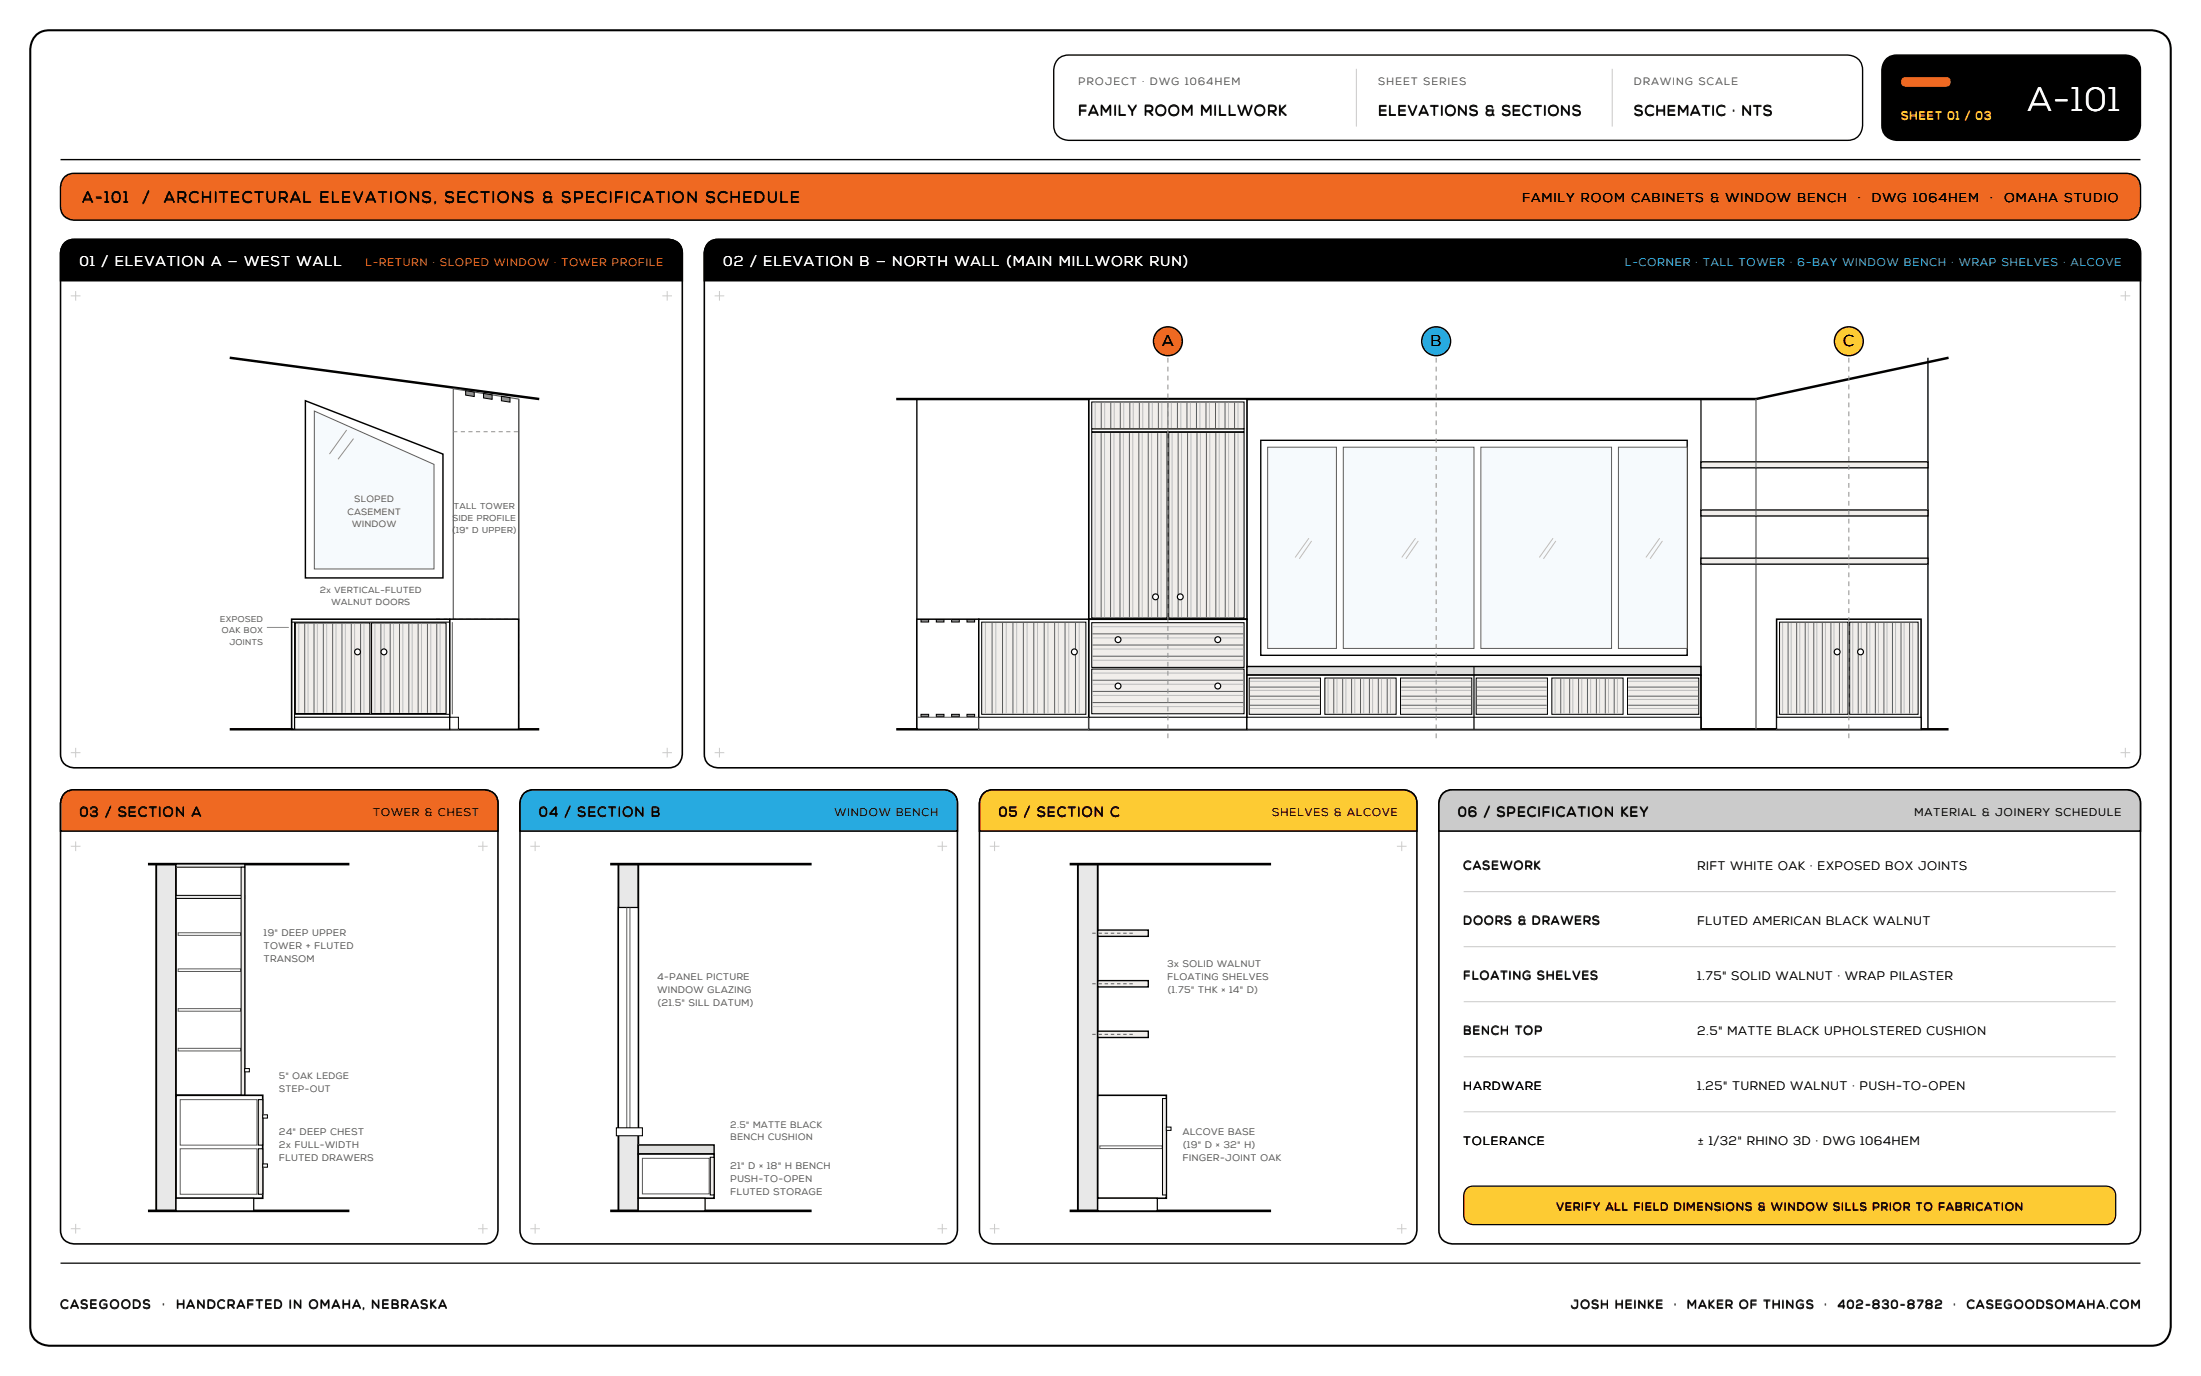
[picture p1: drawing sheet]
<svg xmlns="http://www.w3.org/2000/svg" width="564mm" height="353mm" viewBox="0 0 564 353" stroke-linecap="round" stroke-linejoin="round" font-family="sans-serif">
<path d="M9.5 8.8l.8-.5 1.1-.4 1.3-.1h539a4.8 4.8 0 0 1 5 4.9v327.4a4.8 4.8 0 0 1-5 4.9h-539a4.8 4.8 0 0 1-4.9-4.9v-327.4l.1-1.1a5.1 5.1 0 0 1 1.6-2.8z" fill="#fff" stroke="#000" stroke-width=".53"/>
<path d="M271.4 15.1l1.6-.9 1.1-.1h199.7a3.8 3.8 0 0 1 3.9 3.9v14.1a3.8 3.8 0 0 1-3.9 3.9h-199.7a3.8 3.8 0 0 1-3.9-3.9l.1-14.6a4.3 4.3 0 0 1 1.1-2.4z" fill="#fff" stroke="#000" stroke-width=".35"/>
<path d="M347.8 17.6v14.9M413.5 17.6v14.9" fill="none" stroke="#cbcbcb" stroke-width=".26"/>
<path d="M483.7 15.1l1.6-.9 1.2-.1h58.5a3.8 3.8 0 0 1 3.9 3.9v14.1a3.8 3.8 0 0 1-3.9 3.9h-58.5a3.8 3.8 0 0 1-3.9-3.9v-14.6a4.3 4.3 0 0 1 1.1-2.4z" fill="#000" stroke="#000" stroke-width=".35"/>
<path d="M487.8 20.1l.8-.3h10.6a1.25 1.25 0 0 1 1.1 1.2 1.25 1.25 0 0 1-1.1 1.2h-10.6a1.25 1.25 0 0 1-1.1-.8 1.25 1.25 0 0 1 .3-1.3z" fill="#ef6922"/>
<path d="M15.5 40.9h533.4" fill="none" stroke="#000" stroke-width=".35"/>
<path d="M16.4 45.6l.6-.6 .9-.4 1.1-.2h526.4a3.5 3.5 0 0 1 3.5 3.6v4.9a3.5 3.5 0 0 1-3.5 3.5h-526.4a3.5 3.5 0 0 1-3.5-3.5v-5.1l.2-.9z" fill="#ef6922" stroke="#000" stroke-width=".39"/>
<path d="M15.5 323.9h533.4" fill="none" stroke="#000" stroke-width=".32"/>
<path d="M16.4 62.5l.6-.6 .9-.4 1.1-.1h152.4a3.5 3.5 0 0 1 3.6 3.5v128.4a3.5 3.5 0 0 1-3.6 3.5h-152.4a3.5 3.5 0 0 1-3.5-3.5v-128.4l.2-1.1z" fill="#fff" stroke="#000" stroke-width=".41"/>
<path d="M16.4 62.5l.6-.6 .9-.4 1.1-.1h152.4a3.5 3.5 0 0 1 3.6 3.5v7.1h-159.5v-7.2l.2-1z" fill="#000" stroke="#000" stroke-width=".41"/>
<path d="M18.2 75.8h2.4M19.4 74.6v2.5M169.9 75.8h2.4M171.1 74.6v2.5M18.2 193h2.4M19.4 191.7v2.5M169.9 193h2.4M171.1 191.7v2.5" fill="none" stroke="#cbcbcb" stroke-width=".26"/>
<path d="M181.5 62.5l.6-.6 .9-.4 1.1-.1h361.3a3.5 3.5 0 0 1 3.5 3.5v128.4a3.5 3.5 0 0 1-3.5 3.5h-361.3a3.5 3.5 0 0 1-3.5-3.5v-128.4l.2-1.1z" fill="#fff" stroke="#000" stroke-width=".41"/>
<path d="M181.5 62.5l.6-.6 .9-.4 1.1-.1h361.3a3.5 3.5 0 0 1 3.5 3.5v7.1h-368.3v-7.2l.2-1z" fill="#000" stroke="#000" stroke-width=".41"/>
<path d="M183.3 75.8h2.4M184.5 74.6v2.5M543.8 75.8h2.5M545 74.6v2.5M183.3 193h2.4M184.5 191.7v2.5M543.8 193h2.5M545 191.7v2.5" fill="none" stroke="#cbcbcb" stroke-width=".26"/>
<path d="M58.9 91.7l79.4 10.6M58.9 187h79.4" fill="none" stroke="#000" stroke-width=".63" stroke-linecap="butt"/>
<path d="M133 102.3v84.7" fill="none" stroke="#000" stroke-width=".35"/>
<path d="M78.3 102.7l35.3 13.7v31.8h-35.3z" fill="#fff" stroke="#000" stroke-width=".37"/>
<path d="M80.6 105.4l30.7 13.7v26.8h-30.7z" fill="#f6fafd" stroke="#5c5c5c" stroke-width=".26"/>
<path d="M88.9 110.2l-4.4 6.2M90.7 112.4l-4 5.3" fill="none" stroke="#8f8f8f" stroke-width=".26"/>
<path d="M116.2 99.7l16.8 2.6v56.4h-16.8z" fill="#fff" stroke="#5c5c5c" stroke-width=".3"/>
<path d="M116.2 110.7h16.8" fill="none" stroke="#8f8f8f" stroke-width=".26" stroke-dasharray="1.1 .9" stroke-linecap="butt"/>
<g fill="#8f8f8f" stroke="#000" stroke-width=".26">
<path d="M128.6 101.6l2.2 .4v1.1l-2.2-.3z"/>
<path d="M124 100.9l2.2 .3v1.2l-2.2-.4z"/>
<path d="M119.4 100.2l2.2 .3v1.2l-2.2-.4z"/>
</g>
<path d="M111.8 158.8h21.2v28.2h-21.2z" fill="#fff"/>
<path d="M111.8 158.8h21.2M133 158.8v28.2M111.8 187v-28.2M133 187h-21.2" fill="none" stroke="#5c5c5c" stroke-width=".26" stroke-dasharray="1.1 .9" stroke-linecap="butt"/>
<path d="M74.8 158.8h40.6v28.2h-40.6z" fill="#fff"/>
<path d="M74.8 158.8h40.6v28.2h-40.6z" fill="none" stroke="#000" stroke-width=".41"/>
<path d="M75.5 183.9h39.9v3.1h-39.9z" fill="#fff"/>
<path d="M75.5 183.9h39.9v3.1h-39.9z" fill="none" stroke="#000" stroke-width=".3"/>
<path d="M74.8 159.5h40.6M75.5 159.5v27.5M75.5 183.1h39.9" fill="none" stroke="#000" stroke-width=".26"/>
<path d="M75.8 159.7h19.1v23.2h-19.1z" fill="#f1eeeb"/>
<path d="M75.8 159.7h19.1v23.2h-19.1z" fill="none" stroke="#000" stroke-width=".26"/>
<path d="M78.1 159.9v22.8M80.5 159.9v22.8M82.9 159.9v22.8M85.3 159.9v22.8M87.7 159.9v22.8M90.1 159.9v22.8M92.5 159.9v22.8" fill="none" stroke="#5c5c5c" stroke-width=".26"/>
<path d="M76.6 159.9v22.8M79 159.9v22.8M81.4 159.9v22.8M83.8 159.9v22.8M86.2 159.9v22.8M88.6 159.9v22.8M90.9 159.9v22.8M93.3 159.9v22.8" fill="none" stroke="#bdbdbd" stroke-width=".26"/>
<path d="M95.3 159.7h19.1v23.2h-19.1z" fill="#f1eeeb"/>
<path d="M95.3 159.7h19.1v23.2h-19.1z" fill="none" stroke="#000" stroke-width=".26"/>
<path d="M97.7 159.9v22.8M100.1 159.9v22.8M102.5 159.9v22.8M104.8 159.9v22.8M107.2 159.9v22.8M109.6 159.9v22.8M112 159.9v22.8" fill="none" stroke="#5c5c5c" stroke-width=".26"/>
<path d="M96.1 159.9v22.8M98.5 159.9v22.8M100.9 159.9v22.8M103.3 159.9v22.8M105.7 159.9v22.8M108.1 159.9v22.8M110.5 159.9v22.8M112.9 159.9v22.8" fill="none" stroke="#bdbdbd" stroke-width=".26"/>
<g fill="#fff" stroke="#000" stroke-width=".3">
<circle cx="91.7" cy="167.1" r=".75"/>
<circle cx="98.5" cy="167.1" r=".75"/>
</g>
<path d="M115.4 158.8h17.6v28.2h-17.6z" fill="#fff"/>
<path d="M115.4 158.8h17.6v28.2h-17.6z" fill="none" stroke="#000" stroke-width=".37"/>
<path d="M115.4 183.9h2.2v3.1h-2.2z" fill="#fff"/>
<path d="M115.4 183.9h2.2v3.1h-2.2z" fill="none" stroke="#000" stroke-width=".26"/>
<path d="M116 159.5v23.6" fill="none" stroke="#5c5c5c" stroke-width=".26"/>
<path d="M68.4 160.9h5.7" fill="none" stroke="#8f8f8f" stroke-width=".26"/>
<path d="M499.7 91.7l-49.4 10.6h-220.5M229.8 187h269.9" fill="none" stroke="#000" stroke-width=".63" stroke-linecap="butt"/>
<path d="M494.4 91.7v95.3M235.1 102.3v84.7" fill="none" stroke="#000" stroke-width=".35"/>
<path d="M235.1 158.8h15.9v28.2h-15.9z" fill="#fff"/>
<path d="M235.1 158.8h15.9v28.2h-15.9z" fill="none" stroke="#000" stroke-width=".39"/>
<path d="M236.2 158.8h2v.7h-2z" fill="#8f8f8f"/>
<path d="M236.2 158.8h2v.7h-2z" fill="none" stroke="#000" stroke-width=".26"/>
<path d="M240.1 158.8h2v.7h-2z" fill="#8f8f8f"/>
<path d="M240.1 158.8h2v.7h-2z" fill="none" stroke="#000" stroke-width=".26"/>
<path d="M244 158.8h2v.7h-2z" fill="#8f8f8f"/>
<path d="M244 158.8h2v.7h-2z" fill="none" stroke="#000" stroke-width=".26"/>
<path d="M248 158.8h1.9v.7h-1.9z" fill="#8f8f8f"/>
<path d="M248 158.8h1.9v.7h-1.9z" fill="none" stroke="#000" stroke-width=".26"/>
<path d="M236.2 183.1h2v.7h-2z" fill="#8f8f8f"/>
<path d="M236.2 183.1h2v.7h-2z" fill="none" stroke="#000" stroke-width=".26"/>
<path d="M240.1 183.1h2v.7h-2z" fill="#8f8f8f"/>
<path d="M240.1 183.1h2v.7h-2z" fill="none" stroke="#000" stroke-width=".26"/>
<path d="M244 183.1h2v.7h-2z" fill="#8f8f8f"/>
<path d="M244 183.1h2v.7h-2z" fill="none" stroke="#000" stroke-width=".26"/>
<path d="M248 183.1h1.9v.7h-1.9z" fill="#8f8f8f"/>
<path d="M248 183.1h1.9v.7h-1.9z" fill="none" stroke="#000" stroke-width=".26"/>
<path d="M235.1 183.9h15.9" fill="none" stroke="#5c5c5c" stroke-width=".26"/>
<path d="M251 158.8h28.2v28.2h-28.2z" fill="#fff"/>
<path d="M251 158.8h28.2v28.2h-28.2z" fill="none" stroke="#000" stroke-width=".39"/>
<path d="M251 183.9h28.2v3.1h-28.2z" fill="#fff"/>
<path d="M251 183.9h28.2v3.1h-28.2z" fill="none" stroke="#000" stroke-width=".26"/>
<path d="M251.8 159.5h26.7v23.6h-26.7z" fill="#f1eeeb"/>
<path d="M251.8 159.5h26.7v23.6h-26.7z" fill="none" stroke="#000" stroke-width=".26"/>
<path d="M254.4 159.7v23.3M257.1 159.7v23.3M259.8 159.7v23.3M262.4 159.7v23.3M265.1 159.7v23.3M267.8 159.7v23.3M270.5 159.7v23.3M273.1 159.7v23.3M275.8 159.7v23.3" fill="none" stroke="#5c5c5c" stroke-width=".26"/>
<path d="M252.7 159.7v23.2M255.4 159.7v23.2M258.1 159.7v23.2M260.7 159.7v23.2M263.4 159.7v23.2M266.1 159.7v23.2M268.7 159.7v23.2M271.4 159.7v23.2M274.1 159.7v23.2M276.8 159.7v23.2" fill="none" stroke="#bdbdbd" stroke-width=".26"/>
<circle cx="275.5" cy="167.1" r=".75" fill="#fff" stroke="#000" stroke-width=".3"/>
<path d="M279.2 102.3h40.6v56.5h-40.6z" fill="#fff"/>
<path d="M279.2 102.3h40.6v56.5h-40.6z" fill="none" stroke="#000" stroke-width=".42"/>
<path d="M280 109.9h39v.8h-39z" fill="#fff"/>
<path d="M280 109.9h39v.8h-39z" fill="none" stroke="#000" stroke-width=".26"/>
<path d="M280 103.1h39v6.8h-39z" fill="#f1eeeb"/>
<path d="M280 103.1h39v6.8h-39z" fill="none" stroke="#000" stroke-width=".26"/>
<g fill="none" stroke="#5c5c5c" stroke-width=".26">
<path d="M282.4 103.2v6.6M284.9 103.2v6.6M287.3 103.2v6.6M289.7 103.2v6.6M292.2 103.2v6.6M294.6 103.2v6.6M297.1 103.2v6.6M299.5 103.2v6.6M302 103.2v6.6M304.4 103.2v6.6M306.8 103.2v6.6M309.3 103.2v6.6"/>
<path d="M311.7 103.2v6.6M314.2 103.2v6.6M316.6 103.2v6.6"/>
</g>
<g fill="none" stroke="#bdbdbd" stroke-width=".26">
<path d="M280.9 103.3v6.4M283.3 103.3v6.4M285.7 103.3v6.4M288.2 103.3v6.4M290.6 103.3v6.4M293.1 103.3v6.4M295.5 103.3v6.4M297.9 103.3v6.4M300.4 103.3v6.4M302.8 103.3v6.4M305.3 103.3v6.4M307.7 103.3v6.4"/>
<path d="M310.2 103.3v6.4M312.6 103.3v6.4M315 103.3v6.4M317.5 103.3v6.4"/>
</g>
<path d="M280 110.9h19.3v47.6h-19.3z" fill="#f1eeeb"/>
<path d="M280 110.9h19.3v47.6h-19.3z" fill="none" stroke="#000" stroke-width=".26"/>
<path d="M282.4 111v47.3M284.8 111v47.3M287.2 111v47.3M289.6 111v47.3M292.1 111v47.3M294.5 111v47.3M296.9 111v47.3" fill="none" stroke="#5c5c5c" stroke-width=".26"/>
<path d="M280.8 111.1v47.1M283.3 111.1v47.1M285.7 111.1v47.1M288.1 111.1v47.1M290.5 111.1v47.1M292.9 111.1v47.1M295.3 111.1v47.1M297.8 111.1v47.1" fill="none" stroke="#bdbdbd" stroke-width=".26"/>
<path d="M299.7 110.9h19.3v47.6h-19.3z" fill="#f1eeeb"/>
<path d="M299.7 110.9h19.3v47.6h-19.3z" fill="none" stroke="#000" stroke-width=".26"/>
<path d="M302.1 111v47.3M304.6 111v47.3M307 111v47.3M309.4 111v47.3M311.8 111v47.3M314.2 111v47.3M316.6 111v47.3" fill="none" stroke="#5c5c5c" stroke-width=".26"/>
<path d="M300.6 111.1v47.1M303 111.1v47.1M305.4 111.1v47.1M307.8 111.1v47.1M310.3 111.1v47.1M312.7 111.1v47.1M315.1 111.1v47.1M317.5 111.1v47.1" fill="none" stroke="#bdbdbd" stroke-width=".26"/>
<g fill="#fff" stroke="#000" stroke-width=".3">
<circle cx="296.3" cy="153" r=".75"/>
<circle cx="302.7" cy="153" r=".75"/>
</g>
<path d="M279.2 158.8h40.6v28.2h-40.6z" fill="#fff"/>
<path d="M279.2 158.8h40.6v28.2h-40.6z" fill="none" stroke="#000" stroke-width=".44"/>
<path d="M279.2 183.9h40.6v3.1h-40.6z" fill="#fff"/>
<path d="M279.2 183.9h40.6v3.1h-40.6z" fill="none" stroke="#000" stroke-width=".28"/>
<path d="M280 159.6h39v11.5h-39z" fill="#f1eeeb"/>
<path d="M280 159.6h39v11.5h-39z" fill="none" stroke="#000" stroke-width=".26"/>
<path d="M280.1 162.5h38.8M280.1 165.4h38.8M280.1 168.2h38.8" fill="none" stroke="#5c5c5c" stroke-width=".26"/>
<path d="M280.2 160.7h38.6M280.2 163.5h38.6M280.2 166.4h38.6M280.2 169.3h38.6" fill="none" stroke="#bdbdbd" stroke-width=".26"/>
<g fill="#fff" stroke="#000" stroke-width=".3">
<circle cx="286.7" cy="164" r=".75"/>
<circle cx="312.3" cy="164" r=".75"/>
</g>
<path d="M280 171.5h39v11.5h-39z" fill="#f1eeeb"/>
<path d="M280 171.5h39v11.5h-39z" fill="none" stroke="#000" stroke-width=".26"/>
<path d="M280.1 174.4h38.8M280.1 177.3h38.8M280.1 180.1h38.8" fill="none" stroke="#5c5c5c" stroke-width=".26"/>
<path d="M280.2 172.6h38.6M280.2 175.4h38.6M280.2 178.3h38.6M280.2 181.2h38.6" fill="none" stroke="#bdbdbd" stroke-width=".26"/>
<g fill="#fff" stroke="#000" stroke-width=".3">
<circle cx="286.7" cy="175.9" r=".75"/>
<circle cx="312.3" cy="175.9" r=".75"/>
</g>
<path d="M323.3 112.9h109.4v55.1h-109.4z" fill="#fff"/>
<path d="M323.3 112.9h109.4v55.1h-109.4z" fill="none" stroke="#000" stroke-width=".35"/>
<path d="M325.1 114.7h17.6v51.5h-17.6z" fill="#f6fafd"/>
<path d="M325.1 114.7h17.6v51.5h-17.6z" fill="none" stroke="#5c5c5c" stroke-width=".26"/>
<path d="M335.7 138l-3.6 4.9M336.4 138.7l-3.2 4.6" fill="none" stroke="#bdbdbd" stroke-width=".26"/>
<path d="M344.5 114.7h33.5v51.5h-33.5z" fill="#f6fafd"/>
<path d="M344.5 114.7h33.5v51.5h-33.5z" fill="none" stroke="#5c5c5c" stroke-width=".26"/>
<path d="M363 138l-3.5 4.9M363.7 138.7l-3.2 4.6" fill="none" stroke="#bdbdbd" stroke-width=".26"/>
<path d="M379.8 114.7h33.5v51.5h-33.5z" fill="#f6fafd"/>
<path d="M379.8 114.7h33.5v51.5h-33.5z" fill="none" stroke="#5c5c5c" stroke-width=".26"/>
<path d="M398.3 138l-3.5 4.9M399 138.7l-3.2 4.6" fill="none" stroke="#bdbdbd" stroke-width=".26"/>
<path d="M415 114.7h17.7v51.5h-17.7z" fill="#f6fafd"/>
<path d="M415 114.7h17.7v51.5h-17.7z" fill="none" stroke="#5c5c5c" stroke-width=".26"/>
<path d="M425.6 138l-3.5 4.9M426.3 138.7l-3.1 4.6" fill="none" stroke="#bdbdbd" stroke-width=".26"/>
<path d="M319.8 170.9h116.4v2.2h-116.4z" fill="#dedede"/>
<path d="M319.8 170.9h116.4v2.2h-116.4z" fill="none" stroke="#000" stroke-width=".37"/>
<path d="M378 170.9v2.2" fill="none" stroke="#000" stroke-width=".26"/>
<path d="M319.8 173.1h116.4v13.9h-116.4z" fill="#fff"/>
<path d="M319.8 173.1h116.4v13.9h-116.4z" fill="none" stroke="#000" stroke-width=".39"/>
<path d="M319.8 183.9h116.4v3.1h-116.4z" fill="#fff"/>
<path d="M319.8 183.9h116.4v3.1h-116.4z" fill="none" stroke="#000" stroke-width=".26"/>
<path d="M378 173.1v13.9" fill="none" stroke="#000" stroke-width=".32"/>
<path d="M320.4 173.8h18.2v9.3h-18.2z" fill="#f1eeeb"/>
<path d="M320.4 173.8h18.2v9.3h-18.2z" fill="none" stroke="#000" stroke-width=".26"/>
<path d="M320.5 176.2h18M320.5 178.5h18M320.5 180.8h18" fill="none" stroke="#5c5c5c" stroke-width=".26"/>
<path d="M320.6 174.7h17.8M320.6 177h17.8M320.6 179.3h17.8M320.6 181.6h17.8" fill="none" stroke="#bdbdbd" stroke-width=".26"/>
<path d="M339.8 173.8h18.2v9.3h-18.2z" fill="#f1eeeb"/>
<path d="M339.8 173.8h18.2v9.3h-18.2z" fill="none" stroke="#000" stroke-width=".26"/>
<path d="M342 174v9M344.3 174v9M346.6 174v9M348.9 174v9M351.2 174v9M353.5 174v9M355.8 174v9" fill="none" stroke="#5c5c5c" stroke-width=".26"/>
<path d="M340.6 174v8.9M342.9 174v8.9M345.2 174v8.9M347.4 174v8.9M349.7 174v8.9M352 174v8.9M354.3 174v8.9M356.6 174v8.9" fill="none" stroke="#bdbdbd" stroke-width=".26"/>
<path d="M359.2 173.8h18.2v9.3h-18.2z" fill="#f1eeeb"/>
<path d="M359.2 173.8h18.2v9.3h-18.2z" fill="none" stroke="#000" stroke-width=".26"/>
<path d="M359.3 176.2h18M359.3 178.5h18M359.3 180.8h18" fill="none" stroke="#5c5c5c" stroke-width=".26"/>
<path d="M359.4 174.7h17.8M359.4 177h17.8M359.4 179.3h17.8M359.4 181.6h17.8" fill="none" stroke="#bdbdbd" stroke-width=".26"/>
<path d="M378.6 173.8h18.2v9.3h-18.2z" fill="#f1eeeb"/>
<path d="M378.6 173.8h18.2v9.3h-18.2z" fill="none" stroke="#000" stroke-width=".26"/>
<path d="M378.7 176.2h18M378.7 178.5h18M378.7 180.8h18" fill="none" stroke="#5c5c5c" stroke-width=".26"/>
<path d="M378.8 174.7h17.8M378.8 177h17.8M378.8 179.3h17.8M378.8 181.6h17.8" fill="none" stroke="#bdbdbd" stroke-width=".26"/>
<path d="M398 173.8h18.2v9.3h-18.2z" fill="#f1eeeb"/>
<path d="M398 173.8h18.2v9.3h-18.2z" fill="none" stroke="#000" stroke-width=".26"/>
<path d="M400.3 174v9M402.5 174v9M404.8 174v9M407.1 174v9M409.4 174v9M411.7 174v9M414 174v9" fill="none" stroke="#5c5c5c" stroke-width=".26"/>
<path d="M398.8 174v8.9M401.1 174v8.9M403.4 174v8.9M405.6 174v8.9M407.9 174v8.9M410.2 174v8.9M412.5 174v8.9M414.8 174v8.9" fill="none" stroke="#bdbdbd" stroke-width=".26"/>
<path d="M417.4 173.8h18.2v9.3h-18.2z" fill="#f1eeeb"/>
<path d="M417.4 173.8h18.2v9.3h-18.2z" fill="none" stroke="#000" stroke-width=".26"/>
<path d="M417.5 176.2h18M417.5 178.5h18M417.5 180.8h18" fill="none" stroke="#5c5c5c" stroke-width=".26"/>
<path d="M417.6 174.7h17.8M417.6 177h17.8M417.6 179.3h17.8M417.6 181.6h17.8" fill="none" stroke="#bdbdbd" stroke-width=".26"/>
<path d="M436.2 102.3v84.7" fill="none" stroke="#000" stroke-width=".32"/>
<path d="M450.3 102.3v84.7" fill="none" stroke="#5c5c5c" stroke-width=".32"/>
<path d="M436.2 143.1h58.2v1.5h-58.2z" fill="#f1eeeb"/>
<path d="M436.2 143.1h58.2v1.5h-58.2z" fill="none" stroke="#000" stroke-width=".34"/>
<path d="M450.3 143.1v1.5" fill="none" stroke="#5c5c5c" stroke-width=".26"/>
<path d="M436.2 130.7h58.2v1.6h-58.2z" fill="#f1eeeb"/>
<path d="M436.2 130.7h58.2v1.6h-58.2z" fill="none" stroke="#000" stroke-width=".34"/>
<path d="M450.3 130.7v1.6" fill="none" stroke="#5c5c5c" stroke-width=".26"/>
<path d="M436.2 118.4h58.2v1.5h-58.2z" fill="#f1eeeb"/>
<path d="M436.2 118.4h58.2v1.5h-58.2z" fill="none" stroke="#000" stroke-width=".34"/>
<path d="M450.3 118.4v1.5" fill="none" stroke="#5c5c5c" stroke-width=".26"/>
<path d="M455.6 158.8h37.1v28.2h-37.1z" fill="#fff"/>
<path d="M455.6 158.8h37.1v28.2h-37.1z" fill="none" stroke="#000" stroke-width=".41"/>
<path d="M455.6 183.9h37.1v3.1h-37.1z" fill="#fff"/>
<path d="M455.6 183.9h37.1v3.1h-37.1z" fill="none" stroke="#000" stroke-width=".28"/>
<path d="M456.4 159.5h17.5v23.6h-17.5z" fill="#f1eeeb"/>
<path d="M456.4 159.5h17.5v23.6h-17.5z" fill="none" stroke="#000" stroke-width=".26"/>
<path d="M458.6 159.7v23.3M460.8 159.7v23.3M462.9 159.7v23.3M465.1 159.7v23.3M467.3 159.7v23.3M469.5 159.7v23.3M471.7 159.7v23.3" fill="none" stroke="#5c5c5c" stroke-width=".26"/>
<path d="M457.2 159.7v23.2M459.3 159.7v23.2M461.5 159.7v23.2M463.7 159.7v23.2M465.9 159.7v23.2M468.1 159.7v23.2M470.3 159.7v23.2M472.5 159.7v23.2" fill="none" stroke="#bdbdbd" stroke-width=".26"/>
<path d="M474.3 159.5h17.6v23.6h-17.6z" fill="#f1eeeb"/>
<path d="M474.3 159.5h17.6v23.6h-17.6z" fill="none" stroke="#000" stroke-width=".26"/>
<path d="M476.5 159.7v23.3M478.7 159.7v23.3M480.9 159.7v23.3M483.1 159.7v23.3M485.3 159.7v23.3M487.5 159.7v23.3M489.7 159.7v23.3" fill="none" stroke="#5c5c5c" stroke-width=".26"/>
<path d="M475.1 159.7v23.2M477.3 159.7v23.2M479.5 159.7v23.2M481.7 159.7v23.2M483.9 159.7v23.2M486.1 159.7v23.2M488.3 159.7v23.2M490.5 159.7v23.2" fill="none" stroke="#bdbdbd" stroke-width=".26"/>
<g fill="#fff" stroke="#000" stroke-width=".3">
<circle cx="471.1" cy="167.1" r=".75"/>
<circle cx="477.1" cy="167.1" r=".75"/>
</g>
<path d="M299.5 91.7v98.1" fill="none" stroke="#8f8f8f" stroke-width=".26" stroke-dasharray="1.2 1.1" stroke-linecap="butt"/>
<circle cx="299.5" cy="87.5" r="3.7" fill="#ef6922" stroke="#000" stroke-width=".37"/>
<path d="M368.3 91.7v98.1" fill="none" stroke="#8f8f8f" stroke-width=".26" stroke-dasharray="1.2 1.1" stroke-linecap="butt"/>
<circle cx="368.3" cy="87.5" r="3.7" fill="#27aae0" stroke="#000" stroke-width=".37"/>
<path d="M474.1 91.7v98.1" fill="none" stroke="#8f8f8f" stroke-width=".26" stroke-dasharray="1.2 1.1" stroke-linecap="butt"/>
<circle cx="474.1" cy="87.5" r="3.7" fill="#fdcb33" stroke="#000" stroke-width=".37"/>
<path d="M16.4 203.6l.6-.6 .9-.4 1.1-.1h105.2a3.5 3.5 0 0 1 3.5 3.5v109.4a3.5 3.5 0 0 1-3.5 3.5h-105.2a3.5 3.5 0 0 1-3.5-3.5v-109.4l.2-1.1z" fill="#fff" stroke="#000" stroke-width=".41"/>
<path d="M16.4 203.6l.6-.6 .9-.4 1.1-.1h105.2a3.5 3.5 0 0 1 3.5 3.5v7.1h-112.2v-7.2l.2-1z" fill="#ef6922" stroke="#000" stroke-width=".41"/>
<path d="M18.2 217h2.4M19.4 215.7v2.5M122.6 217h2.5M123.8 215.7v2.5M18.2 315h2.4M19.4 313.8v2.5M122.6 315h2.5M123.8 313.8v2.5" fill="none" stroke="#cbcbcb" stroke-width=".26"/>
<path d="M134.2 203.6l.6-.6 .9-.4 1.2-.1h105.1a3.5 3.5 0 0 1 3.5 3.5v109.4a3.5 3.5 0 0 1-3.5 3.5h-105.1a3.5 3.5 0 0 1-3.6-3.5v-109.4l.2-1.1z" fill="#fff" stroke="#000" stroke-width=".41"/>
<path d="M134.2 203.6l.6-.6 .9-.4 1.2-.1h105.1a3.5 3.5 0 0 1 3.5 3.5v7.1h-112.2l.1-7.2 .1-1z" fill="#27aae0" stroke="#000" stroke-width=".41"/>
<path d="M136 217h2.5M137.2 215.7v2.5M240.4 217h2.5M241.7 215.7v2.5M136 315h2.5M137.2 313.8v2.5M240.4 315h2.5M241.7 313.8v2.5" fill="none" stroke="#cbcbcb" stroke-width=".26"/>
<path d="M252 203.6l.7-.6 .8-.4 1.2-.1h105.1a3.5 3.5 0 0 1 3.6 3.5v109.4a3.5 3.5 0 0 1-3.6 3.5h-105.1a3.5 3.5 0 0 1-3.5-3.5v-109.4l.2-1.1z" fill="#fff" stroke="#000" stroke-width=".41"/>
<path d="M252 203.6l.7-.6 .8-.4 1.2-.1h105.1a3.5 3.5 0 0 1 3.6 3.5v7.1h-112.2v-7.2l.2-1z" fill="#fdcb33" stroke="#000" stroke-width=".41"/>
<path d="M253.8 217h2.5M255.1 215.7v2.5M358.2 217h2.5M359.5 215.7v2.5M253.8 315h2.5M255.1 313.8v2.5M358.2 315h2.5M359.5 313.8v2.5" fill="none" stroke="#cbcbcb" stroke-width=".26"/>
<path d="M40.1 221.5h5.1v88.9h-5.1z" fill="#e8e8e8"/>
<path d="M40.1 221.5h5.1v88.9h-5.1z" fill="none" stroke="#000" stroke-width=".48"/>
<path d="M37.9 221.5h51.7M37.9 310.4h51.7" fill="none" stroke="#000" stroke-width=".67" stroke-linecap="butt"/>
<path d="M45.2 221.5h17.6v59.3h-17.6z" fill="#fff"/>
<path d="M45.2 221.5h17.6v59.3h-17.6z" fill="none" stroke="#000" stroke-width=".41"/>
<path d="M45.2 221.5h17.6v.8h-17.6z" fill="#e8e8e8"/>
<path d="M45.2 221.5h17.6v.8h-17.6z" fill="none" stroke="#000" stroke-width=".26"/>
<path d="M45.2 229.6h17.6v.7h-17.6z" fill="#e8e8e8"/>
<path d="M45.2 229.6h17.6v.7h-17.6z" fill="none" stroke="#000" stroke-width=".26"/>
<path d="M45.7 268.8h16v.6h-16z" fill="#fff"/>
<path d="M45.7 268.8h16v.6h-16z" fill="none" stroke="#5c5c5c" stroke-width=".26"/>
<path d="M45.7 258.6h16v.7h-16z" fill="#fff"/>
<path d="M45.7 258.6h16v.7h-16z" fill="none" stroke="#5c5c5c" stroke-width=".26"/>
<path d="M45.7 248.4h16v.7h-16z" fill="#fff"/>
<path d="M45.7 248.4h16v.7h-16z" fill="none" stroke="#5c5c5c" stroke-width=".26"/>
<path d="M45.7 239.1h16v.7h-16z" fill="#fff"/>
<path d="M45.7 239.1h16v.7h-16z" fill="none" stroke="#5c5c5c" stroke-width=".26"/>
<path d="M61.8 222.3h1v58.5h-1z" fill="#f1eeeb"/>
<path d="M61.8 222.3h1v58.5h-1z" fill="none" stroke="#000" stroke-width=".26"/>
<path d="M62.8 274h1.1v.8h-1.1z" fill="#fff"/>
<path d="M62.8 274h1.1v.8h-1.1z" fill="none" stroke="#000" stroke-width=".26"/>
<path d="M45.2 280.8h22.2v26.4h-22.2z" fill="#fff"/>
<path d="M45.2 280.8h22.2v26.4h-22.2z" fill="none" stroke="#000" stroke-width=".42"/>
<path d="M45.2 307.2h19.9v3.2h-19.9z" fill="#fff"/>
<path d="M45.2 307.2h19.9v3.2h-19.9z" fill="none" stroke="#000" stroke-width=".32"/>
<path d="M46.2 281.9h19.7v11.7h-19.7z" fill="#fff"/>
<path d="M46.2 281.9h19.7v11.7h-19.7z" fill="none" stroke="#5c5c5c" stroke-width=".26"/>
<path d="M66.3 281.9h1.1v11.7h-1.1z" fill="#f1eeeb"/>
<path d="M66.3 281.9h1.1v11.7h-1.1z" fill="none" stroke="#000" stroke-width=".26"/>
<path d="M67.4 285.8h1.2v.9h-1.2z" fill="#fff"/>
<path d="M67.4 285.8h1.2v.9h-1.2z" fill="none" stroke="#000" stroke-width=".26"/>
<path d="M46.2 294.5h19.7v11.7h-19.7z" fill="#fff"/>
<path d="M46.2 294.5h19.7v11.7h-19.7z" fill="none" stroke="#5c5c5c" stroke-width=".26"/>
<path d="M66.3 294.5h1.1v11.7h-1.1z" fill="#f1eeeb"/>
<path d="M66.3 294.5h1.1v11.7h-1.1z" fill="none" stroke="#000" stroke-width=".26"/>
<path d="M67.4 298.4h1.2v.9h-1.2z" fill="#fff"/>
<path d="M67.4 298.4h1.2v.9h-1.2z" fill="none" stroke="#000" stroke-width=".26"/>
<path d="M158.6 221.5h5.1v88.9h-5.1z" fill="#e8e8e8"/>
<path d="M158.6 221.5h5.1v88.9h-5.1z" fill="none" stroke="#000" stroke-width=".48"/>
<path d="M156.5 221.5h51.6M156.5 310.4h51.6" fill="none" stroke="#000" stroke-width=".67" stroke-linecap="butt"/>
<path d="M158.6 232.7h5.1v57.8h-5.1z" fill="#fff"/>
<path d="M158.6 232.7h5.1v57.8h-5.1z" fill="none" stroke="#000" stroke-width=".32"/>
<path d="M160.7 232.7v57.8M161.5 232.7v57.8" fill="none" stroke="#5c5c5c" stroke-width=".26"/>
<path d="M158.1 289.1h6.6v2.1h-6.6z" fill="#fff"/>
<path d="M158.1 289.1h6.6v2.1h-6.6z" fill="none" stroke="#000" stroke-width=".26"/>
<path d="M163.7 293.5h19.4v2.4h-19.4z" fill="#dedede"/>
<path d="M163.7 293.5h19.4v2.4h-19.4z" fill="none" stroke="#000" stroke-width=".37"/>
<path d="M163.7 295.9h19.4v11.3h-19.4z" fill="#fff"/>
<path d="M163.7 295.9h19.4v11.3h-19.4z" fill="none" stroke="#000" stroke-width=".41"/>
<path d="M164.7 297h17.2v9.1h-17.2z" fill="#fff"/>
<path d="M164.7 297h17.2v9.1h-17.2z" fill="none" stroke="#5c5c5c" stroke-width=".26"/>
<path d="M182.1 296.7h1v9.7h-1z" fill="#f1eeeb"/>
<path d="M182.1 296.7h1v9.7h-1z" fill="none" stroke="#000" stroke-width=".26"/>
<path d="M163.7 307.2h17.1v3.2h-17.1z" fill="#fff"/>
<path d="M163.7 307.2h17.1v3.2h-17.1z" fill="none" stroke="#000" stroke-width=".32"/>
<path d="M276.4 221.5h5.1v88.9h-5.1z" fill="#e8e8e8"/>
<path d="M276.4 221.5h5.1v88.9h-5.1z" fill="none" stroke="#000" stroke-width=".48"/>
<path d="M274.3 221.5h51.7M274.3 310.4h51.7" fill="none" stroke="#000" stroke-width=".67" stroke-linecap="butt"/>
<path d="M281.5 264.4h13v1.6h-13z" fill="#f1eeeb"/>
<path d="M281.5 264.4h13v1.6h-13z" fill="none" stroke="#000" stroke-width=".35"/>
<path d="M280.1 265.2h10.8" fill="none" stroke="#5c5c5c" stroke-width=".26" stroke-dasharray=".9 .7" stroke-linecap="butt"/>
<path d="M281.5 251.4h13v1.6h-13z" fill="#f1eeeb"/>
<path d="M281.5 251.4h13v1.6h-13z" fill="none" stroke="#000" stroke-width=".35"/>
<path d="M280.1 252.2h10.8" fill="none" stroke="#5c5c5c" stroke-width=".26" stroke-dasharray=".9 .7" stroke-linecap="butt"/>
<path d="M281.5 238.4h13v1.7h-13z" fill="#f1eeeb"/>
<path d="M281.5 238.4h13v1.7h-13z" fill="none" stroke="#000" stroke-width=".35"/>
<path d="M280.1 239.3h10.8" fill="none" stroke="#5c5c5c" stroke-width=".26" stroke-dasharray=".9 .7" stroke-linecap="butt"/>
<path d="M281.5 280.8h17.6v26.4h-17.6z" fill="#fff"/>
<path d="M281.5 280.8h17.6v26.4h-17.6z" fill="none" stroke="#000" stroke-width=".41"/>
<path d="M282 293.8h16.1v.7h-16.1z" fill="#fff"/>
<path d="M282 293.8h16.1v.7h-16.1z" fill="none" stroke="#5c5c5c" stroke-width=".26"/>
<path d="M298.1 281.6h1v24.8h-1z" fill="#f1eeeb"/>
<path d="M298.1 281.6h1v24.8h-1z" fill="none" stroke="#000" stroke-width=".26"/>
<path d="M299.1 289h1.2v.8h-1.2z" fill="#fff"/>
<path d="M299.1 289h1.2v.8h-1.2z" fill="none" stroke="#000" stroke-width=".26"/>
<path d="M281.5 307.2h15.3v3.2h-15.3z" fill="#fff"/>
<path d="M281.5 307.2h15.3v3.2h-15.3z" fill="none" stroke="#000" stroke-width=".32"/>
<path d="M369.9 203.6l.6-.6 .9-.4 1.1-.1h172.9a3.5 3.5 0 0 1 3.5 3.5v109.4a3.5 3.5 0 0 1-3.5 3.5h-172.9a3.5 3.5 0 0 1-3.5-3.5v-109.4l.2-1.1z" fill="#fff" stroke="#000" stroke-width=".41"/>
<path d="M369.9 203.6l.6-.6 .9-.4 1.1-.1h172.9a3.5 3.5 0 0 1 3.5 3.5v7.1h-179.9v-7.2l.2-1z" fill="#cbcbcb" stroke="#000" stroke-width=".41"/>
<path d="M375.4 228.6h167.2M375.4 242.7h167.2M375.4 256.8h167.2M375.4 270.9h167.2M375.4 285h167.2" fill="none" stroke="#cbcbcb" stroke-width=".26"/>
<path d="M376.3 304.6l.6-.4 .9-.1h162.4a2.37 2.37 0 0 1 2.4 2.5v5a2.37 2.37 0 0 1-2.5 2.4h-162.4a2.37 2.37 0 0 1-2.3-2.5v-5.1a2.69 2.69 0 0 1 .9-1.8z" fill="#fdcb33" stroke="#000" stroke-width=".32"/>
<text font-size="8.6" fill="#fff" x="520.1" y="28.6">A-101</text>
<g font-size="4">
<text x="21.2" y="51.9">A-101</text>
<text x="36.7" y="51.9">/</text>
<text x="42.1" y="51.9">ARCHITECTURAL ELEVATIONS, SECTIONS &amp; SPECIFICATION SCHEDULE</text>
<text x="298.1" y="88.8">A</text>
<text x="367" y="88.8">B</text>
<text x="472.8" y="88.8">C</text>
</g>
<g font-size="3.7">
<text x="276.6" y="29.6">FAMILY ROOM MILLWORK</text>
<text x="353.5" y="29.6">ELEVATIONS &amp; SECTIONS</text>
<text x="419.1" y="29.6">SCHEMATIC · NTS</text>
</g>
<g font-size="3.6" fill="#fff">
<text x="20.5" y="68.3">01 / ELEVATION A — WEST WALL</text>
<text x="185.6" y="68.3">02 / ELEVATION B — NORTH WALL (MAIN MILLWORK RUN)</text>
</g>
<g font-size="3.5">
<text x="20.5" y="209.4">03 / SECTION A</text>
<text x="138.3" y="209.4">04 / SECTION B</text>
<text x="256.1" y="209.4">05 / SECTION C</text>
<text x="373.9" y="209.4">06 / SPECIFICATION KEY</text>
</g>
<g font-size="3.2">
<text x="390.4" y="51.8">FAMILY ROOM CABINETS &amp; WINDOW BENCH</text>
<text x="476.5" y="51.8">·</text>
<text x="480.1" y="51.8">DWG 1064HEM</text>
<text x="510.4" y="51.8">·</text>
<text x="514" y="51.8">OMAHA STUDIO</text>
</g>
<g font-size="3.1">
<text x="435.3" y="223">RIFT WHITE OAK · EXPOSED BOX JOINTS</text>
<text x="435.3" y="237.1">FLUTED AMERICAN BLACK WALNUT</text>
<text x="435.3" y="251.2">1.75&quot; SOLID WALNUT · WRAP PILASTER</text>
<text x="435.3" y="265.3">2.5&quot; MATTE BLACK UPHOLSTERED CUSHION</text>
<text x="435.3" y="279.4">1.25&quot; TURNED WALNUT · PUSH-TO-OPEN</text>
<text x="435.3" y="293.5">± 1/32&quot; RHINO 3D · DWG 1064HEM</text>
<text x="15.5" y="335.5">CASEGOODS</text>
<text x="41.6" y="335.5">·</text>
<text x="45.2" y="335.5">HANDCRAFTED IN OMAHA, NEBRASKA</text>
</g>
<g font-size="3">
<text x="375.4" y="223">CASEWORK</text>
<text x="375.4" y="237.1">DOORS &amp; DRAWERS</text>
<text x="375.4" y="251.2">FLOATING SHELVES</text>
<text x="375.4" y="265.3">BENCH TOP</text>
<text x="375.4" y="279.4">HARDWARE</text>
<text x="375.4" y="293.5">TOLERANCE</text>
<text x="402.9" y="335.5">JOSH HEINKE</text>
<text x="429.3" y="335.5">·</text>
<text x="432.7" y="335.5">MAKER OF THINGS</text>
<text x="467.9" y="335.5">·</text>
<text x="471.3" y="335.5">402-830-8782</text>
<text x="501" y="335.5">·</text>
<text x="504.4" y="335.5">CASEGOODSOMAHA.COM</text>
</g>
<text font-size="2.9" fill="#fdcb33" x="487.5" y="30.7">SHEET 01 / 03</text>
<text font-size="2.8" fill="#ef6922" x="93.8" y="68.2">L-RETURN · SLOPED WINDOW · TOWER PROFILE</text>
<text font-size="2.8" fill="#27aae0" x="416.8" y="68.2">L-CORNER · TALL TOWER · 6-BAY WINDOW BENCH · WRAP SHELVES · ALCOVE</text>
<g font-size="2.8">
<text x="95.7" y="209.3">TOWER &amp; CHEST</text>
<text x="214.1" y="209.3">WINDOW BENCH</text>
<text x="326.3" y="209.3">SHELVES &amp; ALCOVE</text>
<text x="491" y="209.3">MATERIAL &amp; JOINERY SCHEDULE</text>
<text x="399.1" y="310.4">VERIFY ALL FIELD DIMENSIONS &amp; WINDOW SILLS PRIOR TO FABRICATION</text>
</g>
<g font-size="2.7" fill="#5a5a5a">
<text x="276.6" y="21.9">PROJECT · DWG 1064HEM</text>
<text x="353.5" y="21.9">SHEET SERIES</text>
<text x="419.1" y="21.9">DRAWING SCALE</text>
</g>
<g font-size="2.4" fill="#5c5c5c">
<text x="67.7" y="240.1">19&quot; DEEP UPPER</text>
<text x="67.7" y="243.4">TOWER + FLUTED</text>
<text x="67.7" y="246.7">TRANSOM</text>
<text x="168.6" y="251.2">4-PANEL PICTURE</text>
<text x="299.4" y="247.9">3x SOLID WALNUT</text>
<text x="299.4" y="251.2">FLOATING SHELVES</text>
<text x="168.6" y="254.5">WINDOW GLAZING</text>
<text x="168.6" y="257.8">(21.5&quot; SILL DATUM)</text>
<text x="299.4" y="254.6">(1.75&quot; THK × 14&quot; D)</text>
<text x="71.6" y="291">24&quot; DEEP CHEST</text>
<text x="303.3" y="291">ALCOVE BASE</text>
<text x="71.6" y="294.3">2x FULL-WIDTH</text>
<text x="71.6" y="297.6">FLUTED DRAWERS</text>
<text x="187.4" y="299.8">21&quot; D × 18&quot; H BENCH</text>
<text x="303.3" y="294.3">(19&quot; D × 32&quot; H)</text>
<text x="303.3" y="297.6">FINGER-JOINT OAK</text>
<text x="187.4" y="303.1">PUSH-TO-OPEN</text>
<text x="187.4" y="306.4">FLUTED STORAGE</text>
</g>
<g font-size="2.3" fill="#5c5c5c">
<text x="89.2" y="131.9">CASEMENT</text>
<text x="91" y="128.8">SLOPED</text>
<text x="90.3" y="135.1">WINDOW</text>
<text x="71.6" y="276.6">5&quot; OAK LEDGE</text>
<text x="71.6" y="279.9">STEP-OUT</text>
<text x="187.4" y="289.1">2.5&quot; MATTE BLACK</text>
<text x="187.4" y="292.4">BENCH CUSHION</text>
</g>
<g font-size="2.2" fill="#5c5c5c">
<text x="116.4" y="130.5">TALL TOWER</text>
<text x="115.9" y="136.6">(</text>
<text x="116.1" y="133.5">SIDE PROFILE</text>
<text x="117" y="136.6">19&quot; D UPPER)</text>
<text x="82.1" y="152.1">2x VERTICAL-FLUTED</text>
<text x="85" y="155.2">WALNUT DOORS</text>
</g>
<g font-size="2.1" fill="#5c5c5c">
<text x="56.5" y="159.5">EXPOSED</text>
<text x="56.9" y="162.4">OAK BOX</text>
<text x="58.8" y="165.3">JOINTS</text>
</g>
</svg>
